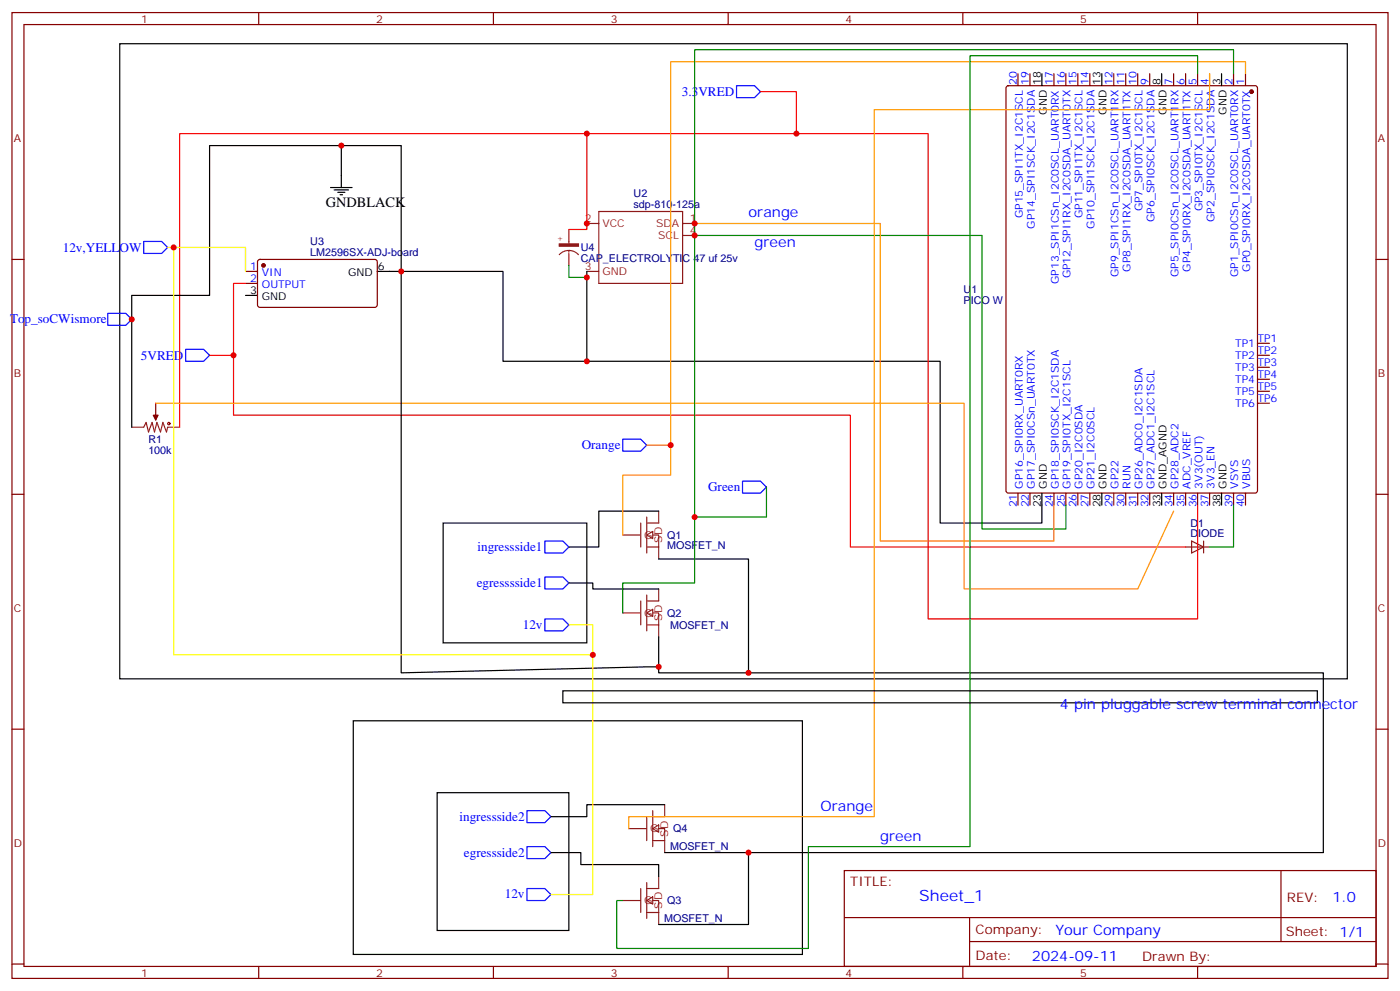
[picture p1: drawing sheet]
<svg xmlns="http://www.w3.org/2000/svg" width="412mm" height="292mm" viewBox="0 0 412 292" stroke-linecap="round" stroke-linejoin="round" font-family="sans-serif">
<g fill="none" stroke="#870000" stroke-width=".35">
<path d="M3.5 3.7h405.4v284.3h-405.4zM7.1 7.2h398.2v277.3h-398.2zM76.2 3.7v3.5M145.3 3.7v3.5M214.5 3.7v3.5M283.6 3.7v3.5M352.8 3.7v3.5M296.6 25.4l.4-.2h72.7l.7 .5v118.8l-.4 .6-73 .1-.6-.5-.1-118.8zM299.9 21.7v3.5M303.4 21.7v3.5M310.4 21.7v3.5M314 21.7v3.5"/>
<path d="M317.5 21.7v3.5M321 21.7v3.5M328.1 21.7v3.5M331.6 21.7v3.5M335.1 21.7v3.5M338.7 21.7v3.5M345.7 21.7v3.5M349.2 21.7v3.5M352.8 21.7v3.5M356.3 21.7v3.5M363.4 21.7v3.5M366.9 21.7v3.5"/>
<path d="M3.5 76.4h3.6M72.3 79.9h3.5M76.1 76.6l.5-.2h34.1l.4 .7v13l-.7 .4-34.1-.1-.5-.6v-12.7zM405.3 76.4h3.6M72.3 83.4h3.5M45.9 118.7v3.5M370.4 101.1h3.5M370.4 104.6h3.5M370.4 108.1h3.5M370.4 111.7h3.5M370.4 115.2h3.5M370.4 118.7h3.5"/>
<path d="M3.5 145.5h3.6M299.9 145.2v3.5M303.4 145.2v3.5M310.4 145.2v3.5M314 145.2v3.5M317.5 145.2v3.5M321 145.2v3.5M328.1 145.2v3.5M331.6 145.2v3.5M335.1 145.2v3.5M338.7 145.2v3.5M345.7 145.2v3.5"/>
<path d="M349.2 145.2v3.5M352.8 145.2v3.5M356.3 145.2v3.5M363.4 145.2v3.5M366.9 145.2v3.5M405.3 145.5h3.6M3.5 214.7h3.6M405.3 214.7h3.6M248.7 256.3h156.6v28.2h-156.6zM377.3 256.3v20.9M248.7 270.1h156.5M285.6 277.2h119.6"/>
<path d="M285.6 270.1v14.2M3.5 283.8h3.6M76.2 284.5v3.5M145.3 284.5v3.5M214.5 284.5v3.5M283.6 284.5v3.5M352.8 284.5v3.5M405.3 283.8h3.6"/>
</g>
<g fill="#870000" stroke="#870000" stroke-width=".35">
<path d="M45.2 122.2h1.4l-.7 1.4z"/>
<circle cx="368.7" cy="27" r=".53"/>
<circle cx="77.6" cy="78.1" r=".53"/>
</g>
<g fill="none" stroke="#000" stroke-width=".35">
<path d="M35.3 12.9h361.6v186.9h-361.6zM306.9 21.7v3.5M324.6 21.7v3.5M342.2 21.7v3.5M359.8 21.7v3.5M97.4 55.2h6.3M98.4 55.9h4.3M99.5 56.6h2.1M100.2 57.3h.7M100.5 55.2v-12.3h17.7v155.2l75.8-1.8v-8.8M100.5 42.9h-38.8v44.1h-22.9v38.8M111.1 79.9h37.1v26.5h24.7v-26.5"/>
<path d="M72.3 87h3.5M172.9 106.4h104v47.6h30v-8.8M130.5 154h42.4v35.3h-42.4zM194 150.5h-17.6v10.5h-8.8M324.6 145.2v3.5M342.2 145.2v3.5M359.8 145.2v3.5M167.6 171.6h7v1.8h19.4M194 164.6h26.5v33.5h-26.5v-1.8M220.5 198.1h169.3v52.9h-194M104.1 212.2h132.3v68.8h-132.3zM165.8 203.4h222.3v3.5h-222.3z"/>
<path d="M128.8 233.4h38.8v40.5h-38.8zM195.8 236.9h-22.9v3.5h-10.6M162.3 251h8.8v3.5h22.9v3.6M220.5 251v21.2h-26.5"/>
</g>
<g fill="none" stroke="#8c2424" stroke-width=".35">
<path d="M164.7 75a3.8 3.8 0 0 1 5.7 0M167.6 67.6v4.2M167.6 73.9v.4M167.6 74.6v3.5M172.9 79.9h3.5M172.9 65.8h3.5M176.4 62.3h24.7v21.1h-24.7zM201.1 69.3h3.5M201.1 65.8h3.5M38.8 125.8h3.5l.7-1.4 .7 2.8 1.1-2.8 .7 2.8 .7-2.8 1.1 2.8 .7-2.8 1 2.8 .4-1.4h3.5M45.9 122.2v1.4M183.4 157.5h5.3"/>
<path d="M188.7 154v7M190.5 157.5l1.8-1v2.1zM190.5 152.2v10.6M192.3 157.5h1.7v3.5M194 150.5v3.5h-3.5M351 159.3l3.5 1.7-3.5 1.8zM354.5 159.3v3.5M188.7 176.9v7.1M190.5 175.2v10.5M190.5 161h3.5M194 161v3.6M194 173.4v3.5h-3.5"/>
<path d="M349.2 161h7.1M183.4 180.4h5.3M190.5 180.4l1.8-1v2.1zM190.5 184h3.5M192.3 180.4h1.7v3.6M194 184v3.5M192.3 238.7v10.5M195.8 236.9v3.5h-3.5M185.2 243.9h5.3M190.5 240.4v7.1M190.5 259.8v10.6M192.3 243.9l1.7-1v2.1z"/>
<path d="M192.3 247.5h3.5M194 243.9h1.8v3.6M194 258.1v3.5h-3.5M195.8 247.5v3.5M183.4 265.1h5.3M188.7 261.6v7M190.5 265.1l1.8-1v2.1zM190.5 268.6h3.5M192.3 265.1h1.7v3.5M194 268.6v3.6"/>
</g>
<path d="M217 25.2h5.2l1.8 1.8-1.8 1.8h-5.2zM42.3 71.1h5.3l1.8 1.7-1.8 1.8h-5.3zM31.7 92.3h5.3l1.8 1.7-1.8 1.8h-5.3zM54.7 102.8h5.3l1.7 1.8-1.7 1.8h-5.3zM183.4 129.3h5.3l1.8 1.8-1.8 1.7h-5.3zM160.5 159.3h5.3l1.8 1.7-1.8 1.8h-5.3zM218.7 141.6h5.3l1.8 1.8-1.8 1.8h-5.3zM160.5 169.9h5.3l1.8 1.7-1.8 1.8h-5.3zM160.5 182.2h5.3l1.8 1.8-1.8 1.7h-5.3zM155.2 238.7h5.3l1.8 1.7-1.8 1.8h-5.3zM155.2 249.2h5.3l1.8 1.8-1.8 1.8h-5.3zM155.2 261.6h5.3l1.8 1.7-1.8 1.8h-5.3z" fill="none" stroke="#00f" stroke-width=".35"/>
<path d="M164.7 71.8h5.7v.7h-5.7z" fill="#8c2424" stroke="#8c2424" stroke-width=".35"/>
<circle cx="49.7" cy="124.7" r=".35" fill="none" stroke="#a10000" stroke-width=".35"/>
<path d="M352.8 21.7v-5.3h-67v232.8h-47.7v30h-56.4v-14.1h1.7M363.4 21.7v-7.1h-158.8v157h-21.2v8.8M167.6 78.1v3.6h5.3M204.6 69.3h84.7v86.5h24.7v-7.1M225.8 143.4v8.8h-21.2M363.4 148.7v12.3h-7.1" fill="none" stroke="#008700" stroke-width=".35"/>
<path d="M172.9 39.3h-120v86.5M224 27h10.6v12.3M167.6 67.6h5.3v-28.3h100.5v142.9h79.4v-33.5M72.3 83.4h-3.5v21.2M61.7 104.6h7.1v17.6h181.7v38.8h98.7" fill="none" stroke="#f00" stroke-width=".35"/>
<path d="M356.3 21.7v10.6h-98.8v208.1h-72.3v3.5M366.9 21.7v-3.5h-169.3v121.7h-14.2v17.6M45.9 118.7h238.1v54.7h51.1l10.6-22.9" fill="none" stroke="#f90" stroke-width=".35"/>
<path d="M49.4 72.8h1.8v120h123.4M51.2 72.8h21.1v7.1M167.6 184h7v79.3h-12.3" fill="none" stroke="#ff0" stroke-width=".35"/>
<path d="M204.6 65.8h54.7v93.5h51.1v-10.6M190.5 131.1h7.1" fill="none" stroke="#f60" stroke-width=".35"/>
<g fill="#c00">
<circle cx="68.8" cy="104.6" r=".88"/>
<circle cx="172.9" cy="106.4" r=".88"/>
<circle cx="118.2" cy="79.9" r=".88"/>
<circle cx="234.6" cy="39.3" r=".88"/>
<circle cx="172.9" cy="39.3" r=".88"/>
<circle cx="100.5" cy="42.9" r=".88"/>
<circle cx="194" cy="196.3" r=".88"/>
<circle cx="220.5" cy="198.1" r=".88"/>
<circle cx="220.5" cy="251" r=".88"/>
<circle cx="174.6" cy="192.8" r=".88"/>
<circle cx="51.2" cy="72.8" r=".88"/>
<circle cx="172.9" cy="65.8" r=".88"/>
<circle cx="172.9" cy="81.7" r=".88"/>
<circle cx="204.6" cy="69.3" r=".88"/>
<circle cx="204.6" cy="65.8" r=".88"/>
<circle cx="204.6" cy="152.2" r=".88"/>
<circle cx="197.6" cy="131.1" r=".88"/>
<circle cx="38.8" cy="94" r=".88"/>
</g>
<text font-size="4.6" fill="#00f" x="270.8" y="265.3">Sheet_1</text>
<text font-size="4.2" x="96" y="60.9">GNDBLACK</text>
<g font-size="4.2" fill="#00f">
<text x="220.5" y="64">orange</text>
<text x="222.2" y="72.8">green</text>
<text x="312.2" y="208.7">4 pin pluggable screw terminal connector</text>
<text x="241.7" y="238.7">Orange</text>
<text x="259.3" y="247.5">green</text>
<text x="392.5" y="265.6">1.0</text>
<text x="310.9" y="275.1">Your Company</text>
<text x="304" y="282.9">2024-09-11</text>
</g>
<g font-size="3.9" fill="#00f">
<text x="200.9" y="28.3">3.3VRED</text>
<text x="18.5" y="74.1">12v,YELLOW</text>
<text x="2.9" y="95.2">Top_soCWismore</text>
<text x="41.5" y="105.9">5VRED</text>
<text x="171.4" y="132.2">Orange</text>
<text x="208.6" y="144.6">Green</text>
<text x="140.6" y="162.2">ingressside1</text>
<text x="140.4" y="172.8">egresssside1</text>
<text x="154" y="185.1">12v</text>
<text x="135.3" y="241.6">ingressside2</text>
<text x="136.7" y="252.2">egressside2</text>
<text x="148.7" y="264.5">12v</text>
</g>
<g font-size="3.9" fill="#800">
<text x="250.5" y="260.9">TITLE:</text>
<text x="379.1" y="265.6">REV:</text>
<text x="287.4" y="275.1">Company:</text>
<text x="378.7" y="275.7">Sheet: 1/1</text>
<text x="287.4" y="282.8">Date:</text>
<text x="336.4" y="282.8">Drawn By:</text>
</g>
<g font-size="3.2" fill="#800">
<text x="41.6" y="6.7">1</text>
<text x="110.8" y="6.7">2</text>
<text x="179.9" y="6.7">3</text>
<text x="249.1" y="6.7">4</text>
<text x="318.2" y="6.7">5</text>
<text x="4.1" y="41.8">A</text>
<text x="405.9" y="41.8">A</text>
<text x="4.1" y="110.9">B</text>
<text x="405.9" y="110.9">B</text>
<text x="4.1" y="180.1">C</text>
<text x="405.9" y="180.1">C</text>
<text x="4.1" y="249.2">D</text>
<text x="405.9" y="249.2">D</text>
<text x="41.6" y="287.5">1</text>
<text x="110.8" y="287.5">2</text>
<text x="179.9" y="287.5">3</text>
<text x="249.1" y="287.5">4</text>
<text x="318.2" y="287.5">5</text>
</g>
<g font-size="3.2" fill="#00f">
<text x="299.5" y="25" transform="rotate(-90 299.5 25)">20</text>
<text x="303" y="25" transform="rotate(-90 303 25)">19</text>
<text x="310.1" y="25" transform="rotate(-90 310.1 25)">17</text>
<text x="313.6" y="25" transform="rotate(-90 313.6 25)">16</text>
<text x="317.1" y="25" transform="rotate(-90 317.1 25)">15</text>
<text x="320.7" y="25" transform="rotate(-90 320.7 25)">14</text>
<text x="327.7" y="25" transform="rotate(-90 327.7 25)">12</text>
<text x="331.3" y="25" transform="rotate(-90 331.3 25)">11</text>
<text x="334.8" y="25" transform="rotate(-90 334.8 25)">10</text>
<text x="338.3" y="25" transform="rotate(-90 338.3 25)">9</text>
<text x="345.4" y="25" transform="rotate(-90 345.4 25)">7</text>
<text x="348.9" y="25" transform="rotate(-90 348.9 25)">6</text>
<text x="352.4" y="25" transform="rotate(-90 352.4 25)">5</text>
<text x="356" y="25" transform="rotate(-90 356 25)">4</text>
<text x="363" y="25" transform="rotate(-90 363 25)">2</text>
<text x="366.5" y="25" transform="rotate(-90 366.5 25)">1</text>
<text x="301.3" y="64.3" transform="rotate(-90 301.3 64.3)">GP15_SPI1TX_I2C1SCL</text>
<text x="318.9" y="64.3" transform="rotate(-90 318.9 64.3)">GP11_SPI1TX_I2C1SCL</text>
<text x="336.5" y="62.2" transform="rotate(-90 336.5 62.2)">GP7_SPI0TX_I2C1SCL</text>
<text x="340.1" y="65.3" transform="rotate(-90 340.1 65.3)">GP6_SPI0SCK_I2C1SDA</text>
<text x="354.2" y="62.2" transform="rotate(-90 354.2 62.2)">GP3_SPI0TX_I2C1SCL</text>
<text x="357.7" y="65.3" transform="rotate(-90 357.7 65.3)">GP2_SPI0SCK_I2C1SDA</text>
<text x="304.8" y="67.3" transform="rotate(-90 304.8 67.3)">GP14_SPI1SCK_I2C1SDA</text>
<text x="322.4" y="67.3" transform="rotate(-90 322.4 67.3)">GP10_SPI1SCK_I2C1SDA</text>
<text x="73.7" y="83.1">2</text>
<text x="73.7" y="79.6">1</text>
<text x="77.2" y="81.3">VIN</text>
<text x="311.9" y="83.6" transform="rotate(-90 311.9 83.6)">GP13_SPI1CSn_I2C0SCL_UART0RX</text>
<text x="315.4" y="82" transform="rotate(-90 315.4 82)">GP12_SPI1RX_I2C0SDA_UART0TX</text>
<text x="329.5" y="81.6" transform="rotate(-90 329.5 81.6)">GP9_SPI1CSn_I2C0SCL_UART1RX</text>
<text x="333" y="79.9" transform="rotate(-90 333 79.9)">GP8_SPI1RX_I2C0SDA_UART1TX</text>
<text x="347.1" y="81.6" transform="rotate(-90 347.1 81.6)">GP5_SPI0CSn_I2C0SCL_UART1RX</text>
<text x="350.7" y="79.9" transform="rotate(-90 350.7 79.9)">GP4_SPI0RX_I2C0SDA_UART1TX</text>
<text x="364.8" y="81.6" transform="rotate(-90 364.8 81.6)">GP1_SPI0CSn_I2C0SCL_UART0RX</text>
<text x="368.3" y="79.9" transform="rotate(-90 368.3 79.9)">GP0_SPI0RX_I2C0SDA_UART0TX</text>
<text x="77.2" y="84.8">OUTPUT</text>
<text x="370.4" y="100.7">TP1</text>
<text x="363.8" y="102.1">TP1</text>
<text x="363.8" y="105.7">TP2</text>
<text x="370.4" y="104.2">TP2</text>
<text x="370.4" y="107.8">TP3</text>
<text x="363.8" y="109.2">TP3</text>
<text x="363.8" y="112.7">TP4</text>
<text x="370.4" y="111.3">TP4</text>
<text x="363.8" y="116.2">TP5</text>
<text x="363.8" y="119.8">TP6</text>
<text x="370.4" y="114.8">TP5</text>
<text x="370.4" y="118.4">TP6</text>
<text x="301.3" y="143.9" transform="rotate(-90 301.3 143.9)">GP16_SPI0RX_UART0RX</text>
<text x="304.8" y="143.9" transform="rotate(-90 304.8 143.9)">GP17_SPI0CSn_UART0TX</text>
<text x="311.9" y="143.9" transform="rotate(-90 311.9 143.9)">GP18_SPI0SCK_I2C1SDA</text>
<text x="315.4" y="143.9" transform="rotate(-90 315.4 143.9)">GP19_SPI0TX_I2C1SCL</text>
<text x="318.9" y="143.9" transform="rotate(-90 318.9 143.9)">GP20_I2C0SDA</text>
<text x="322.4" y="143.9" transform="rotate(-90 322.4 143.9)">GP21_I2C0SCL</text>
<text x="329.5" y="143.9" transform="rotate(-90 329.5 143.9)">GP22</text>
<text x="333" y="143.9" transform="rotate(-90 333 143.9)">RUN</text>
<text x="336.5" y="143.9" transform="rotate(-90 336.5 143.9)">GP26_ADC0_I2C1SDA</text>
<text x="340.1" y="143.9" transform="rotate(-90 340.1 143.9)">GP27_ADC1_I2C1SCL</text>
<text x="347.1" y="143.9" transform="rotate(-90 347.1 143.9)">GP28_ADC2</text>
<text x="350.7" y="143.9" transform="rotate(-90 350.7 143.9)">ADC_VREF</text>
<text x="354.2" y="143.9" transform="rotate(-90 354.2 143.9)">3V3(OUT)</text>
<text x="357.7" y="143.9" transform="rotate(-90 357.7 143.9)">3V3_EN</text>
<text x="364.8" y="143.9" transform="rotate(-90 364.8 143.9)">VSYS</text>
<text x="368.3" y="143.9" transform="rotate(-90 368.3 143.9)">VBUS</text>
<text x="299.5" y="149.4" transform="rotate(-90 299.5 149.4)">21</text>
<text x="303" y="149.4" transform="rotate(-90 303 149.4)">22</text>
<text x="310.1" y="149.4" transform="rotate(-90 310.1 149.4)">24</text>
<text x="313.6" y="149.4" transform="rotate(-90 313.6 149.4)">25</text>
<text x="317.1" y="149.4" transform="rotate(-90 317.1 149.4)">26</text>
<text x="320.7" y="149.4" transform="rotate(-90 320.7 149.4)">27</text>
<text x="327.7" y="149.4" transform="rotate(-90 327.7 149.4)">29</text>
<text x="331.3" y="149.4" transform="rotate(-90 331.3 149.4)">30</text>
<text x="334.8" y="149.4" transform="rotate(-90 334.8 149.4)">31</text>
<text x="338.3" y="149.4" transform="rotate(-90 338.3 149.4)">32</text>
<text x="345.4" y="149.4" transform="rotate(-90 345.4 149.4)">34</text>
<text x="348.9" y="149.4" transform="rotate(-90 348.9 149.4)">35</text>
<text x="352.4" y="149.4" transform="rotate(-90 352.4 149.4)">36</text>
<text x="356" y="149.4" transform="rotate(-90 356 149.4)">37</text>
<text x="363" y="149.4" transform="rotate(-90 363 149.4)">39</text>
<text x="366.5" y="149.4" transform="rotate(-90 366.5 149.4)">40</text>
</g>
<g font-size="3.2">
<text x="306.6" y="25" transform="rotate(-90 306.6 25)">18</text>
<text x="324.2" y="25" transform="rotate(-90 324.2 25)">13</text>
<text x="341.8" y="25" transform="rotate(-90 341.8 25)">8</text>
<text x="359.5" y="25" transform="rotate(-90 359.5 25)">3</text>
<text x="308.3" y="33.8" transform="rotate(-90 308.3 33.8)">GND</text>
<text x="326" y="33.8" transform="rotate(-90 326 33.8)">GND</text>
<text x="343.6" y="33.8" transform="rotate(-90 343.6 33.8)">GND</text>
<text x="361.2" y="33.8" transform="rotate(-90 361.2 33.8)">GND</text>
<text x="102.5" y="81.3">GND</text>
<text x="111.3" y="79.6">6</text>
<text x="73.7" y="86.6">3</text>
<text x="77.2" y="88.4">GND</text>
<text x="308.3" y="143.9" transform="rotate(-90 308.3 143.9)">GND</text>
<text x="326" y="143.9" transform="rotate(-90 326 143.9)">GND</text>
<text x="343.6" y="143.9" transform="rotate(-90 343.6 143.9)">GND_AGND</text>
<text x="361.2" y="143.9" transform="rotate(-90 361.2 143.9)">GND</text>
<text x="306.6" y="149.4" transform="rotate(-90 306.6 149.4)">23</text>
<text x="324.2" y="149.4" transform="rotate(-90 324.2 149.4)">28</text>
<text x="341.8" y="149.4" transform="rotate(-90 341.8 149.4)">33</text>
<text x="359.5" y="149.4" transform="rotate(-90 359.5 149.4)">38</text>
</g>
<g font-size="3.2" fill="#000080">
<text x="186.6" y="58">U2</text>
<text x="186.6" y="61.2">sdp-810-125a</text>
<text x="91.4" y="75.3">LM2596SX-ADJ-board</text>
<text x="91.4" y="72.1">U3</text>
<text x="171.1" y="77.1">CAP_ELECTROLYTIC 47 uf 25v</text>
<text x="171.1" y="73.9">U4</text>
<text x="283.8" y="89.4">PICO W</text>
<text x="283.9" y="86.3">U1</text>
<text x="43.7" y="130.4">R1</text>
<text x="43.7" y="133.6">100k</text>
<text x="350.7" y="155">D1</text>
<text x="196.5" y="161.7">MOSFET_N</text>
<text x="196.5" y="158.6">Q1</text>
<text x="350.7" y="158.2">DIODE</text>
<text x="196.5" y="181.5">Q2</text>
<text x="197.4" y="185">MOSFET_N</text>
<text x="198.3" y="245">Q4</text>
<text x="197.4" y="250.3">MOSFET_N</text>
<text x="196.5" y="266.2">Q3</text>
<text x="195.6" y="271.5">MOSFET_N</text>
</g>
<g font-size="3.2" fill="#8d2323">
<text x="172.3" y="65.4">2</text>
<text x="203.2" y="65.4">1</text>
<text x="177.4" y="66.9">VCC</text>
<text x="193.2" y="66.9">SDA</text>
<text x="193.9" y="70.4">SCL</text>
<text x="203.2" y="69">4</text>
<text x="172.3" y="79.6">3</text>
<text x="177.4" y="81">GND</text>
<text x="189.8" y="158.6">G</text>
<text x="195.1" y="160" transform="rotate(-90 195.1 160)">SD</text>
<text x="189.8" y="181.5">G</text>
<text x="195.1" y="182.9" transform="rotate(-90 195.1 182.9)">SD</text>
<text x="191.6" y="245">G</text>
<text x="196.8" y="246.4" transform="rotate(-90 196.8 246.4)">SD</text>
<text x="189.8" y="266.2">G</text>
<text x="195.1" y="267.6" transform="rotate(-90 195.1 267.6)">SD</text>
</g>
<text font-size="2.5" fill="#8d2323" x="164" y="71.1">+</text>
</svg>
